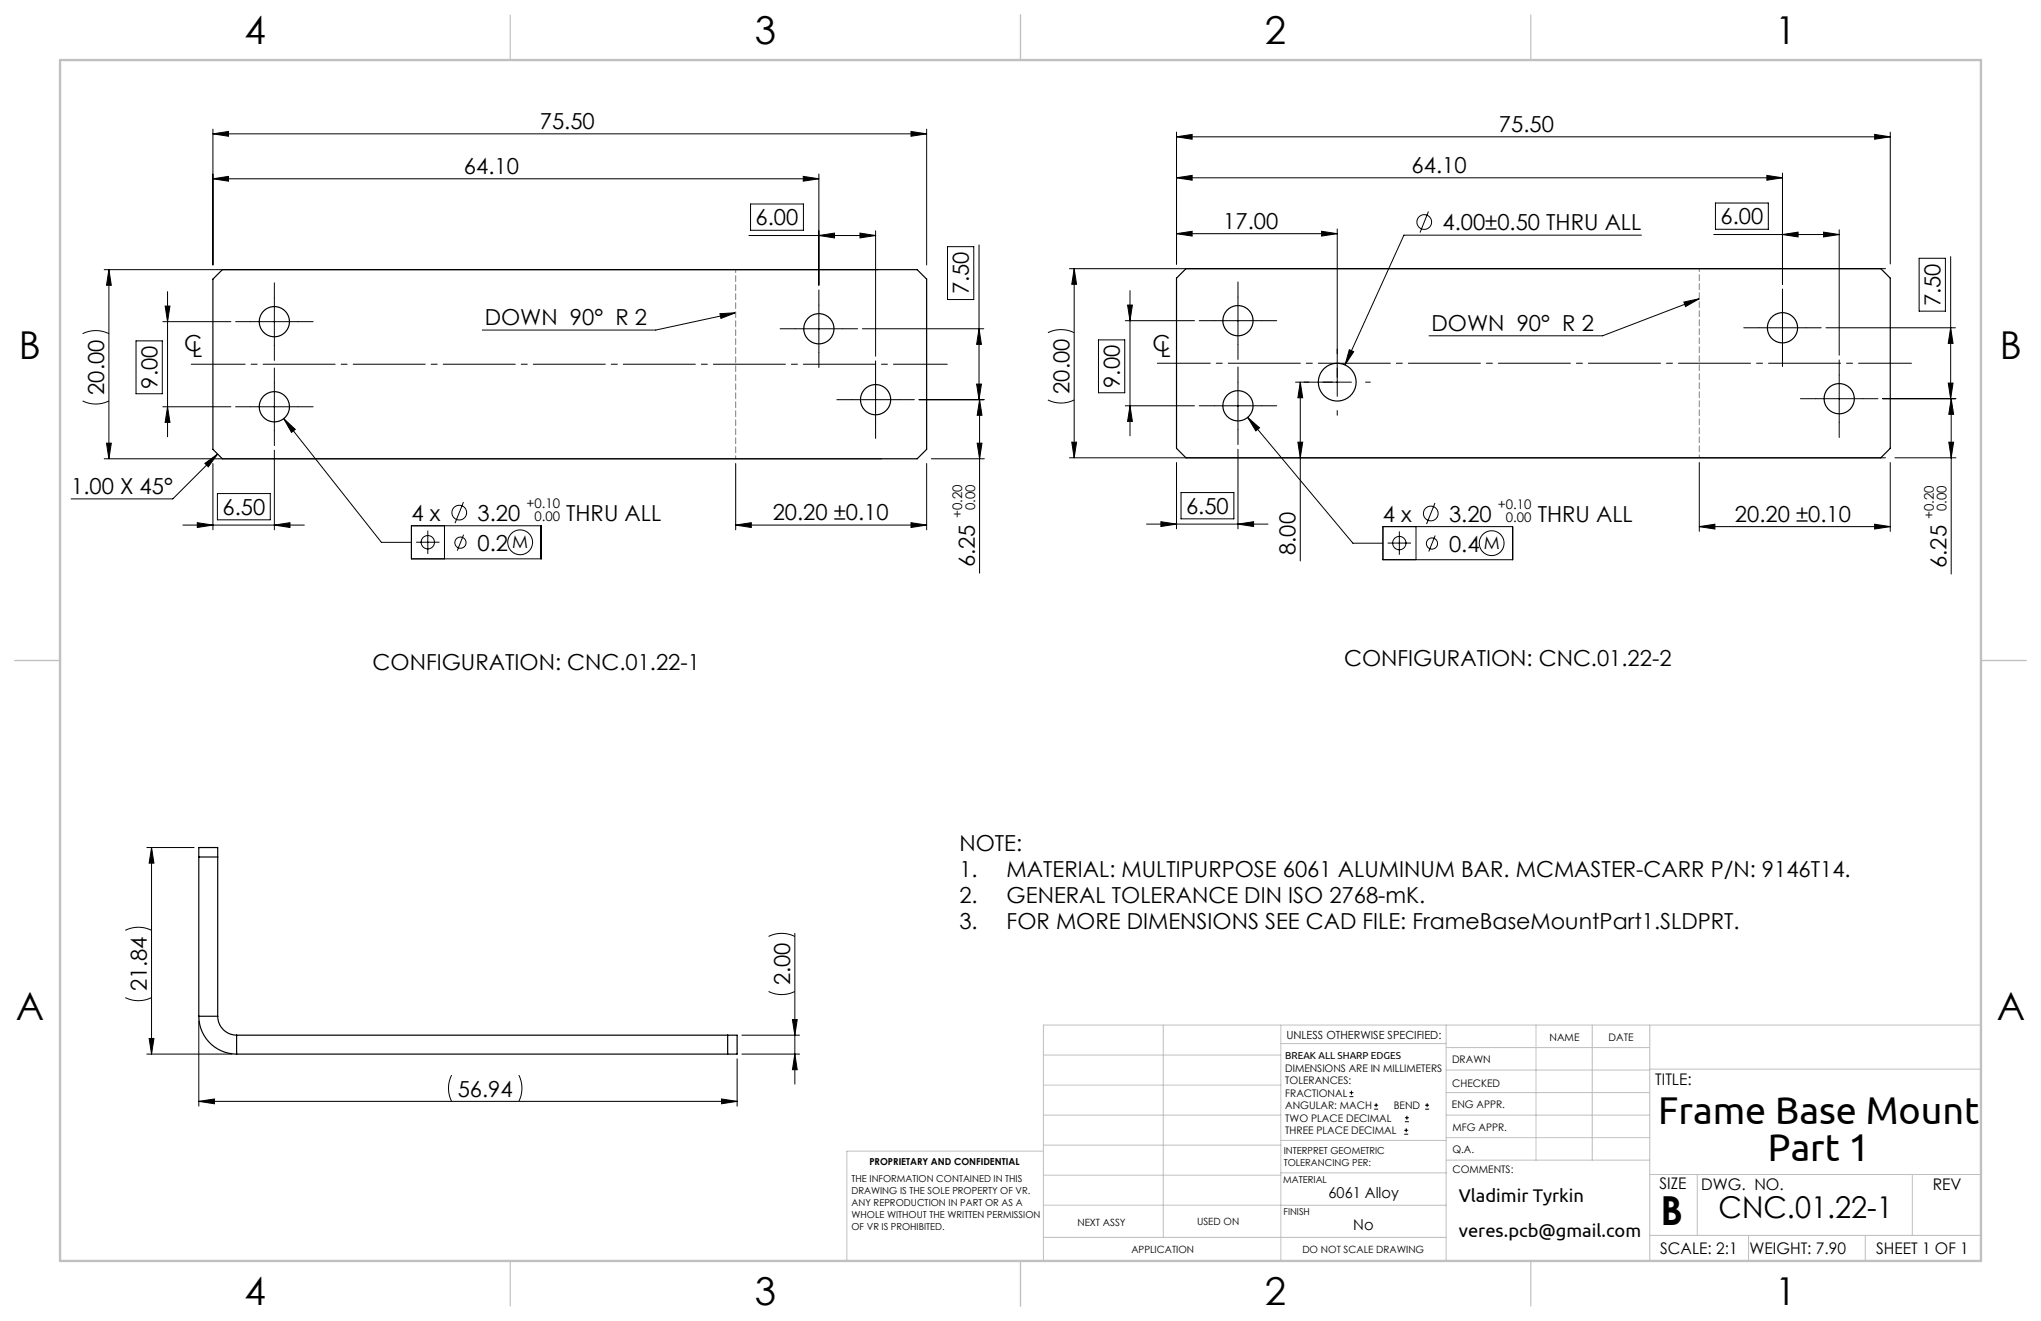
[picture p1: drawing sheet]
<svg xmlns="http://www.w3.org/2000/svg" width="432mm" height="279mm" viewBox="0 0 432 279" stroke-linecap="round" stroke-linejoin="round" font-family="sans-serif">
<g fill="none" stroke="#000" stroke-width=".21">
<path d="M45 28.3l3.3-.5v1zM45 37.8l3.3-.5v1zM45 27.3v28.7M45 28.3h151M45 37.8h128.2M169.9 37.3l3.3 .5-3.3 .5zM173.2 36.8v23.5M192.7 27.8l3.3 .5-3.3 .5zM196 27.3v28.7M248.9 28.9l3.3-.5v1zM248.9 37.6l3.3-.5v1zM248.9 27.9v27.9"/>
<path d="M248.9 28.9h151M248.9 37.6h128.2M373.8 37.1l3.3 .5-3.3 .5zM377.1 36.6v23.5M396.6 28.4l3.3 .5-3.3 .5zM399.9 27.9v27.9M22 57h163.7M23 57l.5 3.3h-1zM23 57v40M158.4 49.8h26.8M158.8 43.1h11.2v5.6h-11.2zM173.2 49.8l3.3-.5v1z"/>
<path d="M181.9 49.3l3.3 .5-3.3 .5zM185.2 48.8v26.5M200.5 52.2h5.5v11.2h-5.5zM207.1 51.8v32.7M226.3 56.8h172.6M227.3 56.8v40M227.3 56.8l.5 3.3h-1.1zM248.9 49.4l3.3-.5v1zM248.9 49.4h34M279.6 48.9l3.3 .5-3.3 .5zM282.9 48.4v35.4M302.2 44.7l-1.8 4.5"/>
<path d="M347.3 49.7h-50.3l-12.4 27.5M362.6 49.6h26.5M362.9 42.9h11.2v5.6h-11.2zM377.1 49.6l3.3-.5v1zM385.8 49.1l3.3 .5-3.3 .5zM389.1 48.6v26.5M406 54.6h5.6v11.2h-5.6zM412.7 54.3v30M17.5 70.6a6.2 6.2 0 0 1 5.5 0M28.8 72.1h5.5v11.2h-5.5zM34.4 68h14.4M34.9 64.7h1.1l-.6 3.3z"/>
<path d="M35.4 61.7v30.7M53 68h10M58 63v10M152.3 66.4l3.3-.3-3.1 1.2zM155.6 66.1l-16.9 3.7h-36.7M168.2 69.5h10M173.2 64.5v10M182.4 69.5h25.7M185.2 79.5v10M207.1 69.5l.5 3.3h-1zM221.7 70.4a6.2 6.2 0 0 1 5.6 0M232.4 71.9h5.6v11.2h-5.6z"/>
<path d="M238.1 67.8h14.6M238.6 64.5h1l-.5 3.3zM239.1 61.5v30.7M256.9 67.8h10M261.9 62.8v10M285.5 74l.9 .4-1.8 2.8zM356.2 63.9l3.3-.7-2.9 1.6zM359.5 63.2l-20.4 7.8h-36.8M372.1 69.3h10M377.1 64.3v10M386.3 69.3h27.4M389.1 79.3v10"/>
<path d="M412.7 69.3l.5 3.3h-1zM17.5 84.8a6.2 6.2 0 0 0 5.5 0M22 97h164.6M22.5 93.7h1l-.5 3.3zM34.4 86h14.4M35.4 86l.6 3.3h-1.1zM43.3 98l2.7-2-1.9 2.7zM45 98v14.1M46 96l-9.4 9.5h-21.6M53 86h10M58 81v10M58 95.2v16.9"/>
<path d="M60 88.5l2.5 2.3-.8 .7zM60 88.5l20.7 26.2h6.3M155.6 98v14.1M180.2 84.5h10M194.4 84.5h13.8M196 98v14.1M197 97h11.2M206.6 81.2h1l-.5 3.3zM206.7 93.7h1.1l-.6 3.3zM207.2 84.5v36.7M207.2 84.5l.6 3.3h-1.1zM221.7 84.6a6.2 6.2 0 0 0 5.6 0"/>
<path d="M226.3 96.8h172.6M226.7 93.5h1.1l-.5 3.3zM238.1 85.8h14.6M239.1 85.8l.5 3.3h-1zM248.9 97.8v14.1M256.9 85.8h10M261.9 80.8v10M261.9 95v16.9M264 88.3l2.5 2.2-.8 .6zM264 88.3l22.2 26.6h6.4M274.6 93.5h1l-.5 3.3zM275.1 80.8v37.8"/>
<path d="M275.1 80.8l.5 3.3h-1zM285.9 80.8h-11.8M359.5 97.8v14.6M384.1 84.3h10M398.3 84.3h15.5M399.9 97.8v14.6M400.9 96.8h12.9M412.2 81h1l-.5 3.3zM412.3 93.5h1l-.5 3.3zM412.8 84.3l.5 3.3h-1zM412.8 84.3v37.1M38.7 111.1h25.7"/>
<path d="M41.7 110.6l3.3 .5-3.3 .5zM46 104.4h11.2v5.5h-11.2zM58 111.1l3.3-.5v1zM87 111.2h27.5v7h-27.5zM88 114.7h5M90.5 112.2v5M94 111.2v7M98.1 106.2l-1.8 4.4M98.1 113.1l-1.4 3.4M155.6 111.1l3.3-.5v1zM155.6 111.1h40.4M192.7 110.6l3.3 .5-3.3 .5z"/>
<path d="M242.6 110.9h25.7M245.6 110.3l3.3 .6-3.3 .5zM249.9 104.2h11.1v5.5h-11.1zM261.9 110.9l3.3-.6v1.1zM292.6 111.4h27.4v7h-27.4zM293.6 114.9h4.9M296 112.4v4.9M299.6 111.4v7M303.6 106.4l-1.8 4.4M303.6 113.3l-1.3 3.4M359.5 111.4l3.3-.5v1zM359.5 111.4h40.4"/>
<path d="M396.6 110.9l3.3 .5-3.3 .5zM31.1 179.3h10M32.1 179.3v43.6M32.1 179.3l.5 3.3h-1zM26.5 196.8a6.2 6.2 0 0 1 5.6 0M162.6 198.1a6.2 6.2 0 0 1 5.6 0M168.2 197.4v31.9M26.5 211a6.2 6.2 0 0 0 5.6 0M31.6 219.6h1l-.5 3.3zM42.1 215.9v18M156.9 218.9h12.3M162.6 209.7a6.2 6.2 0 0 0 5.6 0"/>
<path d="M167.7 215.6h1l-.5 3.3zM31.1 222.9h18M42.1 232.9l3.3-.5v1.1zM42.1 232.9h113.8M95.5 227.4a6.2 6.2 0 0 0 0 5.5M109.8 227.4a6.2 6.2 0 0 1 0 5.5M152.6 232.4l3.3 .5-3.3 .6zM155.9 223.9v10M156.9 222.9h12.3M168.2 222.9l.5 3.3h-1zM285.5 231.9h.8M285.5 231.1h.8"/>
<path d="M285.9 230.7v.8M290.7 234.6h.9M290.7 233.8h.9M291.1 233.3v.9M297.1 239.9h.8M297.1 239.1h.8M297.2 237.3h.9M297.2 236.4h.9M297.5 238.6v.9M297.6 236v.8M301.5 234.6h.8M301.5 233.8h.8"/>
<path d="M301.9 233.3v.9"/>
<circle cx="301.3" cy="47" r="1.56"/>
<circle cx="90.5" cy="114.7" r="1.41"/>
<circle cx="97.2" cy="108.4" r="1.56"/>
<circle cx="97.4" cy="114.8" r="1.18"/>
<circle cx="110" cy="114.7" r="2.62"/>
<circle cx="296" cy="114.9" r="1.41"/>
<circle cx="302.7" cy="108.6" r="1.56"/>
<circle cx="303" cy="115" r="1.18"/>
<circle cx="315.6" cy="114.9" r="2.62"/>
</g>
<path d="M200.4 77h-159.9" fill="none" stroke="#000" stroke-width=".21" stroke-dasharray="15.2 1.3 1.3 1.3" stroke-dashoffset="3.8"/>
<g fill="none" stroke="#000" stroke-width=".21" stroke-dasharray="15.2 1.3 1.3 1.3">
<path d="M53 68h-3.2M58 63v-3.2M58 73v3.2M63 68h3.2M168.2 69.5h-3.2M173.2 64.5v-3.2M173.2 74.5v3.2M178.2 69.5h3.2M185.2 79.5v-3.2M256.9 67.8h-3.2M261.9 62.8v-3.2M261.9 72.8v3.2"/>
<path d="M266.9 67.8h3.2M282.9 74.8v-1M372.1 69.3h-3.2M377.1 64.3v-3.2M377.1 74.3v3.2M382.1 69.3h3.2M389.1 79.3v-3.2M53 86h-3.2M58 81v-3.2M58 91v3.2M63 86h3.2M180.2 84.5h-3.2"/>
<path d="M185.2 89.5v3.2M190.2 84.5h3.2M256.9 85.8h-3.2M261.9 80.8v-3.2M261.9 90.8v3.2M266.9 85.8h3.2M276.9 80.8h-1M282.9 86.8v1M288.9 80.8h1M384.1 84.3h-3.2M389.1 89.3v3.2M394.1 84.3h3.2"/>
</g>
<path d="M404.4 76.8h-159.6" fill="none" stroke="#000" stroke-width=".21" stroke-dasharray="15.2 1.3 1.3 1.3" stroke-dashoffset="4"/>
<path d="M155.6 97v-40M359.5 96.8v-40" fill="none" stroke="#808080" stroke-width=".21" stroke-dasharray="1.3 .6" stroke-dashoffset=".6"/>
<g fill="none" stroke="#c0c0c0" stroke-width=".21">
<path d="M246.1 216.8v44.9M271 216.8v49.9M305.9 216.8v49.9M325 216.8v28.6M336.9 216.8v28.6M349 216.8v49.9M419.1 216.8h-198.3v49.9M220.8 235.9h50.2M220.8 229.5h50.2M220.8 223.2h50.2M271 220.7h34.9M305.9 231.1h43.1"/>
<path d="M305.9 226.3h43.1M305.9 221.6h43.1M305.9 235.9h43.1M349 226.1h70.1M220.8 248.6h50.2M220.8 242.2h50.2M220.8 254.9h50.2M220.8 243.5h-41.6v23.2M271 254.9h34.9M271 248.1h35.1M271 241.2h35.1M305.9 240.6h43.1"/>
<path d="M306.1 245.4h42.9M349 248.4h70.1M359.1 248.4v12.9M404.6 248.4v12.9M220.8 261.7h85.1M349 261.3h70.1M369.9 261.3v5.4M394.6 261.3v5.4"/>
</g>
<path d="M107.9 3.2v9.5M215.9 3.2v9.5M323.8 3.2v9.5M3.2 139.7h9.5M419.1 139.7h9.5M107.9 266.7v9.5M215.9 266.7v9.5M323.8 266.7v9.5" fill="none" stroke="#c0c0c0" stroke-width=".25"/>
<path d="M12.7 12.7h406.4v254h-406.4z" fill="none" stroke="#c0c0c0" stroke-width=".5"/>
<g fill="#000">
<path d="M192.7 27.8l3.3 .5-3.3 .5zM45 28.3l3.3-.5v1zM58 111.1l3.3-.5v1zM41.7 110.6l3.3 .5-3.3 .5zM181.9 49.3l3.3 .5-3.3 .5zM173.2 49.8l3.3-.5v1zM169.9 37.3l3.3 .5-3.3 .5zM45 37.8l3.3-.5v1zM396.6 28.4l3.3 .5-3.3 .5zM248.9 28.9l3.3-.5v1zM261.9 110.9l3.3-.6v1.1zM245.6 110.3l3.3 .6-3.3 .5zM385.8 49.1l3.3 .5-3.3 .5zM377.1 49.6l3.3-.5v1zM373.8 37.1l3.3 .5-3.3 .5zM248.9 37.6l3.3-.5v1zM279.6 48.9l3.3 .5-3.3 .5zM248.9 49.4l3.3-.5v1z"/>
<path d="M23 57l.5 3.3h-1zM22.5 93.7h1l-.5 3.3zM207.1 69.5l.5 3.3h-1zM206.6 81.2h1l-.5 3.3zM207.2 84.5l.6 3.3h-1.1zM206.7 93.7h1.1l-.6 3.3zM227.3 56.8l.5 3.3h-1.1zM226.7 93.5h1.1l-.5 3.3zM412.7 69.3l.5 3.3h-1zM412.2 81h1l-.5 3.3zM412.8 84.3l.5 3.3h-1zM412.3 93.5h1l-.5 3.3zM275.1 80.8l.5 3.3h-1zM274.6 93.5h1l-.5 3.3z"/>
<path d="M152.3 66.4l3.3-.3-3.1 1.2zM356.2 63.9l3.3-.7-2.9 1.6z"/>
<path d="M35.4 86l.6 3.3h-1.1zM34.9 64.7h1.1l-.6 3.3zM239.1 85.8l.5 3.3h-1zM238.6 64.5h1l-.5 3.3z"/>
<path d="M43.3 98l2.7-2-1.9 2.7zM60 88.5l1.7 3 .8-.7zM264 88.3l1.7 2.8 .8-.6zM285.5 74l-.9 3.2 1.8-2.8z"/>
<path d="M155.6 111.1l3.3-.5v1zM192.7 110.6l3.3 .5-3.3 .5zM359.5 111.4l3.3-.5v1zM396.6 110.9l3.3 .5-3.3 .5z"/>
<path d="M32.1 179.3l.5 3.3h-1zM31.6 219.6h1l-.5 3.3zM167.7 215.6h1l-.5 3.3zM168.2 222.9l.5 3.3h-1z"/>
<path d="M152.6 232.4l3.3 .5-3.3 .6zM42.1 232.9l3.3-.5v1.1z"/>
</g>
<g fill="none" stroke="#000" stroke-width=".25">
<path d="M45 59l2-2h147l2 2v36l-2 2h-147l-2-2zM248.9 58.8l2-2h147l2 2v36l-2 2h-147l-2-2zM42.1 181.3h4M42.1 214.9a8 8 0 0 0 8 8M42.1 214.9h4M42.1 214.9v-35.6h4v35.6M46.1 214.9a4 4 0 0 0 4 4M50.1 218.9v4M50.1 218.9h105.8v4h-105.8M153.9 218.9v4"/>
<circle cx="58" cy="68" r="3.2"/>
<circle cx="173.2" cy="69.5" r="3.2"/>
<circle cx="261.9" cy="67.8" r="3.2"/>
<circle cx="377.1" cy="69.3" r="3.2"/>
<circle cx="58" cy="86" r="3.2"/>
<circle cx="185.2" cy="84.5" r="3.2"/>
<circle cx="261.9" cy="85.8" r="3.2"/>
<circle cx="282.9" cy="80.8" r="4"/>
<circle cx="389.1" cy="84.3" r="3.2"/>
</g>
<text font-size="8.5" x="351.3" y="259">B</text>
<g font-size="8.2">
<text x="350.8" y="237.7">Frame Base Mount</text>
<text x="374" y="245.6">Part 1</text>
</g>
<g font-size="8.1">
<text x="51.7" y="9.3">4</text>
<text x="159.7" y="9.3">3</text>
<text x="267.6" y="9.3">2</text>
<text x="375.6" y="9.3">1</text>
<text x="4" y="76">B</text>
<text x="423.1" y="76">B</text>
<text x="3.3" y="215.7">A</text>
<text x="422.4" y="215.7">A</text>
<text x="51.7" y="276">4</text>
<text x="159.7" y="276">3</text>
<text x="267.6" y="276">2</text>
<text x="375.6" y="276">1</text>
</g>
<text font-size="6.3" x="363.6" y="257.6">CNC.01.22-1</text>
<g font-size="4.7">
<text x="114.2" y="27.3">75.50</text>
<text x="317.1" y="27.9">75.50</text>
<text x="98.1" y="36.8">64.10</text>
<text x="298.6" y="36.6">64.10</text>
<text x="159.9" y="47.7">6.00</text>
<text x="364" y="47.5">6.00</text>
<text x="258.8" y="48.4">17.00</text>
<text x="305.2" y="48.7">4.00±0.50 THRU ALL</text>
<text x="205" y="62.3" transform="rotate(-90 205 62.3)">7.50</text>
<text x="410.6" y="64.7" transform="rotate(-90 410.6 64.7)">7.50</text>
<text x="102.5" y="68.8">DOWN 90° R 2</text>
<text x="302.8" y="70">DOWN 90° R 2</text>
<text x="38.9" y="74.2">C</text>
<text x="40.6" y="75.5">L</text>
<text x="243.8" y="74.2">C</text>
<text x="245.5" y="75.5">L</text>
<text x="22" y="83.5" transform="rotate(-90 22 83.5)">20.00</text>
<text x="33.3" y="82.2" transform="rotate(-90 33.3 82.2)">9.00</text>
<text x="226.2" y="83.3" transform="rotate(-90 226.2 83.3)">20.00</text>
<text x="236.9" y="82" transform="rotate(-90 236.9 82)">9.00</text>
<text x="15" y="104.5">1.00 X 45°</text>
<text x="47.1" y="108.9">6.50</text>
<text x="87" y="110.1">4 x</text>
<text x="101" y="110.1">3.20</text>
<text x="119.8" y="110.1">THRU ALL</text>
<text x="163.5" y="110">20.20 ±0.10</text>
<text x="250.9" y="108.7">6.50</text>
<text x="292.6" y="110.3">4 x</text>
<text x="306.6" y="110.3">3.20</text>
<text x="325.3" y="110.3">THRU ALL</text>
<text x="367" y="110.4">20.20 ±0.10</text>
<text x="101" y="116.5">0.2</text>
<text x="206.2" y="119.9" transform="rotate(-90 206.2 119.9)">6.25</text>
<text x="274.1" y="117.4" transform="rotate(-90 274.1 117.4)">8.00</text>
<text x="306.6" y="116.7">0.4</text>
<text x="411.8" y="120.1" transform="rotate(-90 411.8 120.1)">6.25</text>
<text x="78.8" y="141.7">CONFIGURATION: CNC.01.22-1</text>
<text x="284.4" y="140.9">CONFIGURATION: CNC.01.22-2</text>
<text x="203" y="179.9">NOTE:</text>
<text x="203" y="185.4">1.</text>
<text x="213" y="185.4">MATERIAL: MULTIPURPOSE 6061 ALUMINUM BAR. MCMASTER-CARR P/N: 9146T14.</text>
<text x="203" y="190.9">2.</text>
<text x="213" y="190.9">GENERAL TOLERANCE DIN ISO 2768-mK.</text>
<text x="203" y="196.4">3.</text>
<text x="213" y="196.4">FOR MORE DIMENSIONS SEE CAD FILE: FrameBaseMountPart1.SLDPRT.</text>
<text x="31" y="209.7" transform="rotate(-90 31 209.7)">21.84</text>
<text x="167.1" y="208.4" transform="rotate(-90 167.1 208.4)">2.00</text>
<text x="96.8" y="231.9">56.94</text>
</g>
<g font-size="3.9">
<text x="308.6" y="254.3">Vladimir Tyrkin</text>
<text x="308.6" y="261.6">veres.pcb@gmail.com</text>
</g>
<g font-size="3.7">
<text x="108.4" y="116">M</text>
<text x="313.9" y="116.2">M</text>
</g>
<g font-size="3.4">
<text x="350.2" y="229.5">TITLE:</text>
<text x="351.1" y="251.6">SIZE</text>
<text x="359.9" y="251.6">DWG. NO.</text>
<text x="408.9" y="251.7">REV</text>
<text x="351.2" y="265.2">SCALE: 2:1</text>
<text x="370.1" y="265.3">WEIGHT: 7.90</text>
<text x="396.9" y="265.2">SHEET 1 OF 1</text>
</g>
<g font-size="3.2">
<text x="281.1" y="253.3">6061 Alloy</text>
<text x="286.3" y="260.1">No</text>
</g>
<g font-size="2.8">
<text x="111.4" y="107.5">+0.10</text>
<text x="206.3" y="107.9" transform="rotate(-90 206.3 107.9)">0.00</text>
<text x="316.9" y="107.7">+0.10</text>
<text x="113.1" y="110.2">0.00</text>
<text x="203.6" y="109.6" transform="rotate(-90 203.6 109.6)">+0.20</text>
<text x="318.6" y="110.4">0.00</text>
<text x="409.1" y="109.8" transform="rotate(-90 409.1 109.8)">+0.20</text>
<text x="411.8" y="108.1" transform="rotate(-90 411.8 108.1)">0.00</text>
</g>
<text font-size="2.4" x="272.2" y="219.7">UNLESS OTHERWISE SPECIFIED:</text>
<g font-size="2.2">
<text x="327.8" y="220.1">NAME</text>
<text x="340.3" y="220.2">DATE</text>
<text x="271.9" y="226.6">DIMENSIONS ARE IN MILLIMETERS</text>
<text x="307.2" y="224.9">DRAWN</text>
<text x="271.9" y="229.3">TOLERANCES:</text>
<text x="271.9" y="231.9">FRACTIONAL</text>
<text x="307.3" y="229.8">CHECKED</text>
<text x="271.9" y="234.6">ANGULAR: MACH</text>
<text x="271.9" y="237.2">TWO PLACE DECIMAL</text>
<text x="271.9" y="239.9">THREE PLACE DECIMAL</text>
<text x="294.9" y="234.6">BEND</text>
<text x="307.2" y="234.5">ENG APPR.</text>
<text x="307.3" y="239.2">MFG APPR.</text>
<text x="307.3" y="243.9">Q.A.</text>
<text x="307.3" y="248.1">COMMENTS:</text>
</g>
<g font-size="2.1">
<text x="271.9" y="224.1">BREAK ALL SHARP EDGES</text>
<text x="227.9" y="259.2">NEXT ASSY</text>
<text x="253.3" y="259.2">USED ON</text>
<text x="239.3" y="265">APPLICATION</text>
<text x="275.5" y="265.1">DO NOT SCALE DRAWING</text>
</g>
<g font-size="2">
<text x="271.6" y="244.1">INTERPRET GEOMETRIC</text>
<text x="180.2" y="250">THE INFORMATION CONTAINED IN THIS</text>
<text x="183.9" y="246.4">PROPRIETARY AND CONFIDENTIAL</text>
<text x="271.5" y="250.2">MATERIAL</text>
<text x="271.6" y="246.6">TOLERANCING PER:</text>
<text x="180.2" y="252.5">DRAWING IS THE SOLE PROPERTY OF VR.</text>
<text x="180.2" y="255.1">ANY REPRODUCTION IN PART OR AS A</text>
<text x="180.2" y="257.6">WHOLE WITHOUT THE WRITTEN PERMISSION</text>
<text x="271.5" y="257">FINISH</text>
<text x="180.2" y="260.1">OF VR IS PROHIBITED.</text>
</g>
</svg>
